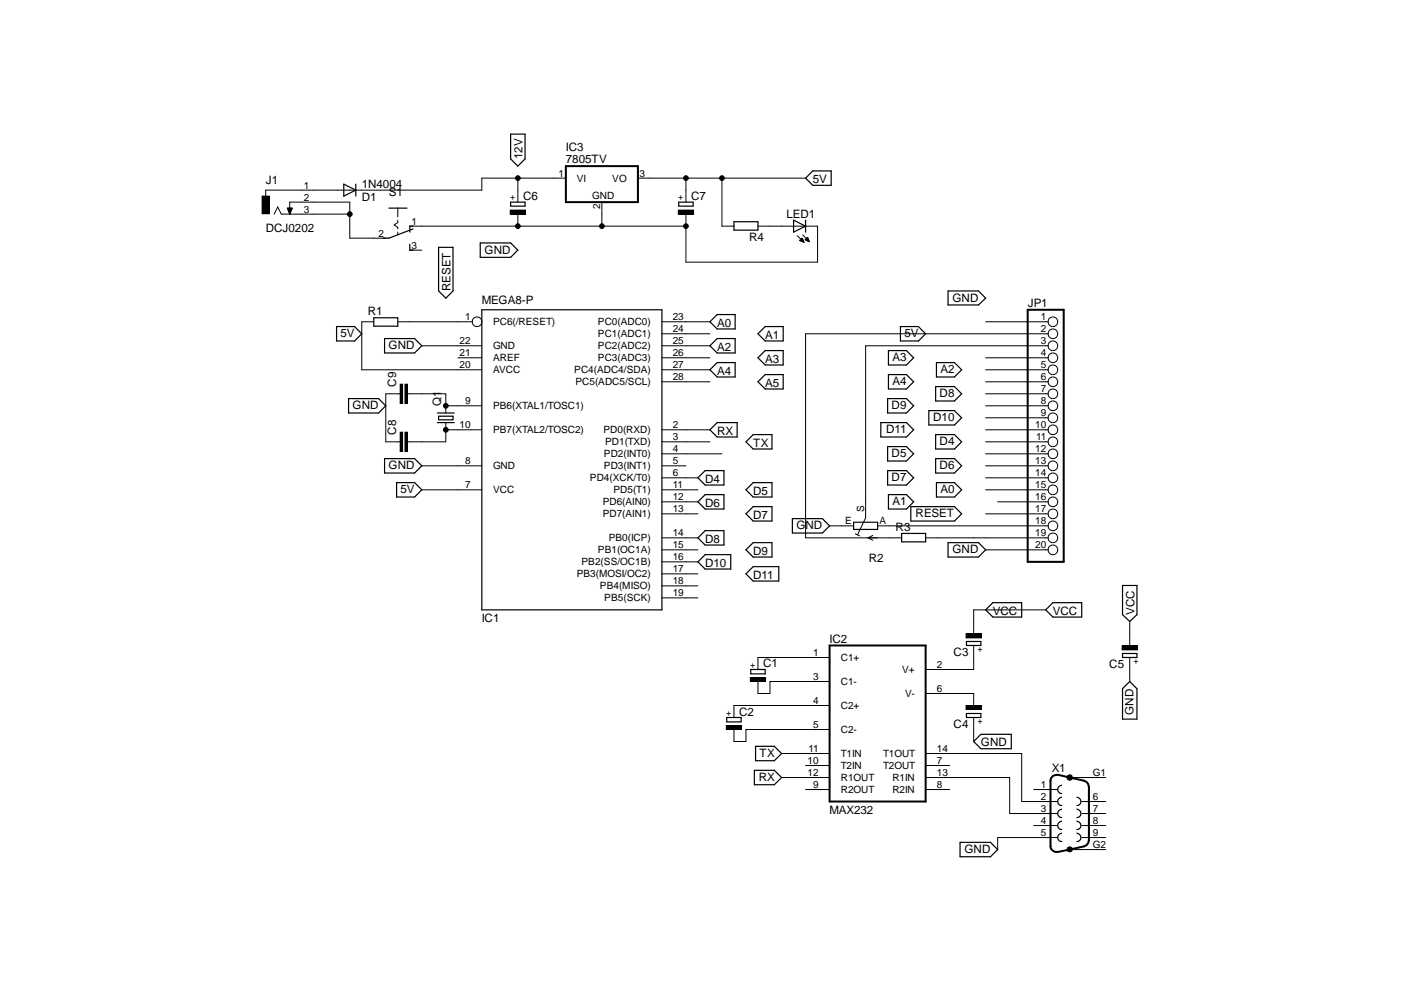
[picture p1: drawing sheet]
<svg xmlns="http://www.w3.org/2000/svg" width="297mm" height="210mm" viewBox="0 0 297 210" stroke-linecap="round" stroke-linejoin="round" font-family="sans-serif">
<g fill="none" stroke="#000" stroke-width=".25">
<path d="M72.7 39l2.6 1.2-2.6 1.3zM75.3 39v2.5M108 28.4h3.1v5.2l-1.5 1.6-1.6-1.6zM170.4 37.7l1.6-1.5h3.9v3h-3.9zM82.3 44h3.8M86.7 51.7v1.2h.7M87.4 48.4l-5.1 2h-1.3M87.4 47.9h-.7v1.2M92.8 52.3h3v9.3l-1.5 1.5-1.5-1.5zM101.6 51.4h6.4l1.6 1.5-1.6 1.6h-6.4zM108 42.8h3.1v.8h-3.1zM143.6 42.8h3v.8h-3z"/>
<path d="M155.3 46.9h5.1v1.8h-5.1zM167.9 46.6l2.5 1.3-2.5 1.2zM170.4 46.6v2.5M71.2 69.1h3.8l1.5 1.5-1.5 1.6h-3.8zM79.1 67.2h5.1v1.8h-5.1zM81.4 71.6h6.3l1.5 1.6-1.5 1.5h-6.3zM101.9 65.5h38.1v63.5h-38.1zM151.7 71.6h3.8v3.1h-3.8l-1.5-1.5zM151.7 76.7h3.8v3.1h-3.8l-1.5-1.6zM151.7 66.6h3.8v3h-3.8l-1.5-1.5zM160.4 70.6l1.5-1.5h3.8v3.1h-3.8zM160.4 75.7l1.5-1.5h3.8v3h-3.8z"/>
<path d="M188 74.2h3.8l1.5 1.5-1.5 1.5h-3.8zM188 79.3h3.8l1.5 1.5-1.5 1.5h-3.8zM190.5 69.1h3.8l1.5 1.5-1.5 1.6h-3.8zM198.1 76.7h3.8l1.6 1.5-1.6 1.6h-3.8zM200.6 61.6h6.4l1.5 1.5-1.5 1.4h-6.4zM73.7 84.3h6.4l1.5 1.6-1.5 1.5h-6.4zM81.4 97h6.3l1.5 1.6-1.5 1.5h-6.3zM92.5 87.4h3.6M92.5 89.4h3.6M92.8 88.1h3v.7h-3zM151.7 89.4h4.3v3.1h-4.3l-1.5-1.6zM157.8 93.5l1.5-1.5h4v3h-4z"/>
<path d="M160.4 80.8l1.5-1.5h3.8v3h-3.8zM186.4 89.4h5.4l1.5 1.5-1.5 1.6h-5.4zM187.8 84.3h4l1.5 1.6-1.5 1.5h-4zM187.8 94.5h4l1.5 1.5-1.5 1.6h-4zM187.8 99.6h4l1.5 1.5-1.5 1.5h-4zM196.5 86.9h5.4l1.6 1.5-1.6 1.5h-5.4zM198 97h3.9l1.6 1.6-1.6 1.5h-3.9zM198 81.8h3.9l1.6 1.5-1.6 1.6h-3.9zM198 92h3.9l1.6 1.5-1.6 1.5h-3.9zM83.9 102.1h3.8l1.5 1.5-1.5 1.6h-3.8zM147.7 113.8l1.5-1.5h4v3h-4zM147.7 101.1l1.5-1.5h4v3h-4z"/>
<path d="M147.7 106.2l1.5-1.5h4v3h-4zM147.7 118.9l1.5-1.5h5.4v3h-5.4zM157.8 116.3l1.5-1.5h4v3.1h-4zM157.8 103.6l1.5-1.5h4v3.1h-4zM157.8 108.7l1.5-1.5h4v3.1h-4zM167.6 109.7h6.4l1.5 1.6-1.5 1.5h-6.4zM180.6 110.5h5.1v1.5h-5.1zM188 104.7h3.8l1.5 1.5-1.5 1.5h-3.8zM190.8 112.9h5v1.8h-5zM192.7 107.2h9.2l1.6 1.5-1.6 1.6h-9.2zM198.1 102.1h3.8l1.6 1.5-1.6 1.6h-3.8zM200.6 114.8h6.4l1.5 1.5-1.5 1.6h-6.4z"/>
<path d="M157.8 121.4l1.5-1.5h5.5v3.1h-5.5zM204.5 135.7h3v.9h-3zM208.5 129l1.6-1.5h6.1v3.1h-6.1zM222.8 127.5h6.1v3.1h-6.1l-1.6-1.6zM237.5 123.9h3v6.2l-1.5 1.4-1.5-1.4zM237.5 138.3h3v.8h-3zM153.8 151.8h3v1h-3zM158.8 141.7h3.1v.9h-3.1zM159.9 157.9h3.9l1.6 1.5-1.6 1.6h-3.9zM204.5 151h3v.8h-3zM206 156.9l1.5-1.5h6.5v3h-6.5zM237.5 145.7l1.5-1.5 1.5 1.5v6.5h-3z"/>
<path d="M159.6 163h4.2l1.6 1.5-1.6 1.5h-4.2zM203.1 178.2h6.4l1.6 1.6-1.6 1.5h-6.4zM224.6 168.7a.89 .89 0 0 0-.8 .9 .89 .89 0 0 0 .8 .8M224.6 166.1a.89 .89 0 0 0-.8 .9 .89 .89 0 0 0 .8 .9M224.6 171.2a.89 .89 0 0 0-.8 .9 .89 .89 0 0 0 .8 .9M224.6 173.8a.89 .89 0 0 0-.8 .8 .89 .89 0 0 0 .8 .9M224.6 176.3a.89 .89 0 0 0-.8 .9 .89 .89 0 0 0 .8 .9M227.8 168.7a.89 .89 0 0 1 .9 .9 .89 .89 0 0 1-.9 .8M227.8 173.8a.89 .89 0 0 1 .9 .8 .89 .89 0 0 1-.9 .9M227.8 171.2a.89 .89 0 0 1 .9 .9 .89 .89 0 0 1-.9 .9M227.8 176.3a.89 .89 0 0 1 .9 .9 .89 .89 0 0 1-.9 .9"/>
</g>
<g fill="none" stroke="#000" stroke-width=".21">
<path d="M109.6 37.7v5.1M119.7 37.7h-17.8v2.5h-45.7v1.3M135 37.7h35.4M145.1 37.7v5.1M152.7 37.7v10.2h2.6M55.5 41.5h1.5v3.7h-1.5zM58 45.3l.8-1.5 .7 1.5h14.5M60.8 44h1l-.5 1.3zM60.9 44.2h.9M60.9 44.1h.9M61 44.5h.6M61 44.4h.7"/>
<path d="M61 44.3h.7M61 44.6h.6M61.1 44.9h.4M61.1 44.8h.5M61.1 44.7h.5M61.2 45.1h.3M61.2 45h.3M61.3 45.3v-2.5h12.7v7.6h7.6M61.3 45.2h.1M61.3 45.1h.1M84.2 44v1.9M84.2 46.6v.5l-.8 .5 .8 .5v.3"/>
<path d="M84.2 49.1v.6M86.7 47.9h58.4M86.7 52.9h2.5M107.9 44.5h3.3v.8h-3.3zM109.6 45.3v2.6M127.3 42.8v5.1M143.5 44.5h3.2v.8h-3.2zM145.1 45.3v10.2h27.9v-7.6h-12.6M168.7 49.9l1.4 1.3M169.2 50.9l.5-.5 .4 .8zM169.2 50.9h.7M169.2 50.8h.7"/>
<path d="M169.3 50.7h.5M169.4 51h.6M169.4 50.6h.4M169.5 50.6h.3M169.6 51.1h.4M169.7 50.5h.1M169.8 51.2h.2M169.8 49.7l1.4 1.5M170 51.2h.1M170.3 50.7h.7M170.3 50.7l.9 .5M170.3 50.7l.6-.5 .3 1"/>
<path d="M170.4 50.6h.6M170.5 50.8h.6M170.5 50.6h.5M170.7 50.9h.4M170.7 50.5h.2M170.7 50.4h.2M170.8 50.3h.1M170.9 51h.3M171 51.1h.2M79.1 68.1h-2.6v10.1h25.4M84.2 68.1h15.8M89.2 73.2h12.7"/>
<path d="M96.9 75.7h5M140 73.2h10.2M140 75.7h10.2M140 78.2h10.2M140 70.6h10.2M140 68.1h10.2M208.5 75.7h13.3M208.5 78.2h13.3M208.5 68.1h13.3M221.8 73.2h-38.7v36.4l-1.7 3.5M221.8 70.6h-51.4v43.2h20.4M84.7 91.5h.5v4h-.5z"/>
<path d="M84.7 81.3h.5v4.1h-.5zM84.7 83.3h-3.1v10.2h3.1M85.7 91.5h.5v4h-.5zM85.7 81.3h.5v4.1h-.5zM86.2 83.3h8.1v4.1M89.2 98.6h12.7M94.3 90.9h7.6M94.3 85.9h7.6M94.3 89.4v4.1h-8.1M140 90.9h10.2M140 98.6h5.1M140 96h12.7"/>
<path d="M140 93.5h10.2M140 80.8h10.2M208.5 90.9h13.3M208.5 85.9h13.3M208.5 98.6h13.3M208.5 96h13.3M208.5 93.5h13.3M208.5 80.8h13.3M208.5 83.3h13.3M208.5 88.4h13.3M89.2 103.6h12.7M140 103.6h7.7"/>
<path d="M140 118.9h7.7M140 116.3h7.7M140 113.8h7.7M140 108.7h7.7M140 106.2h7.7M140 101.1h7.7M175.5 111.3h5.1M180.9 113l1 .4M184.7 113.3l-1.1 .5 1.1 .5M185.7 111.3h36.1M195.8 113.8h26M208.5 103.6h13.3"/>
<path d="M208.5 116.3h13.3M208.5 108.7h13.3M208.5 101.1h13.3M211.1 106.2h10.7M140 126.5h7.7M140 124h7.7M140 121.4h7.7M175.5 139.1h-15.1v2.6M204.4 134.1h3.2v.9h-3.2zM206 136.6v5.1h-10.2M221.2 129h-15.2v5M237.4 136.7h3.2v.8h-3.2z"/>
<path d="M239 131.5v5.1M239 139.1v5.1M153.7 153.5h3.2v.9h-3.2zM155.3 154.4v2.5h2.5v-2.5h17.7M158.7 143.4h3.3v.8h-3.3zM160.4 144.2v2.5h2.5v-2.5h12.6M165.4 159.4h10.1M175.5 149.3h-20.2v2.5M195.8 159.4h20.4v10.2h7.6M195.8 146.7h10.2v2.6M204.4 149.3h3.2v.8h-3.2zM206 151.8v5.1"/>
<path d="M165.4 164.5h10.1M170.4 162h5.1M170.4 167.1h5.1M195.8 162h5.1M195.8 164.5h17.8v7.6h10.2M195.8 167.1h5.1M218.7 167.1h5.1M218.7 174.7h5.1M223.8 177.2h-12.7v2.6M226.3 164.5h7.6M226.3 179.8h7.6M228.9 169.6h5"/>
<path d="M228.9 172.1h5M228.9 174.7h5M228.9 177.2h5"/>
<circle cx="109.6" cy="37.7" r=".5"/>
<circle cx="145.1" cy="37.7" r=".5"/>
<circle cx="152.7" cy="37.7" r=".5"/>
<circle cx="74" cy="45.3" r=".5"/>
<circle cx="109.6" cy="47.9" r=".5"/>
<circle cx="127.3" cy="47.9" r=".5"/>
<circle cx="145.1" cy="47.9" r=".5"/>
<circle cx="100.9" cy="68.1" r="1.02"/>
<circle cx="222.8" cy="68.1" r="1.02"/>
<circle cx="222.8" cy="73.2" r="1.02"/>
<circle cx="222.8" cy="75.7" r="1.02"/>
<circle cx="222.8" cy="78.2" r="1.02"/>
<circle cx="222.8" cy="70.6" r="1.02"/>
<circle cx="94.3" cy="85.9" r=".5"/>
<circle cx="94.3" cy="90.9" r=".5"/>
<circle cx="222.8" cy="85.9" r="1.02"/>
<circle cx="222.8" cy="80.8" r="1.02"/>
<circle cx="222.8" cy="93.5" r="1.02"/>
<circle cx="222.8" cy="88.4" r="1.02"/>
<circle cx="222.8" cy="98.6" r="1.02"/>
<circle cx="222.8" cy="90.9" r="1.02"/>
<circle cx="222.8" cy="83.3" r="1.02"/>
<circle cx="222.8" cy="96" r="1.02"/>
<circle cx="222.8" cy="106.2" r="1.02"/>
<circle cx="222.8" cy="113.8" r="1.02"/>
<circle cx="222.8" cy="101.1" r="1.02"/>
<circle cx="222.8" cy="111.3" r="1.02"/>
<circle cx="222.8" cy="116.3" r="1.02"/>
<circle cx="222.8" cy="103.6" r="1.02"/>
<circle cx="222.8" cy="108.7" r="1.02"/>
<circle cx="226.3" cy="179.7" r=".57"/>
<circle cx="226.3" cy="164.5" r=".6"/>
</g>
<path d="M119.7 35.2h15.3v7.6h-15.3zM217.4 65.5h7.6v53.4h-7.6zM175.5 136.6h20.3v33h-20.3zM222.8 164.2l1-.3 5.6 1.3 .5 .3 .3 .4 .2 .6v11.3l-.2 .6-.3 .4-.5 .3-5.6 1.2a1.31 1.31 0 0 1-1.6-1.2v-13.9l.1-.5z" fill="none" stroke="#000" stroke-width=".42"/>
<g fill="#000">
<path d="M55.5 41.5h1.5v3.7h-1.5z" fill-rule="evenodd"/>
<path d="M107.9 44.5h3.3v.8h-3.3z" fill-rule="evenodd"/>
<path d="M143.5 44.5h3.2v.8h-3.2z" fill-rule="evenodd"/>
<path d="M84.7 91.5h.5v4h-.5z" fill-rule="evenodd"/>
<path d="M84.7 81.3h.5v4.1h-.5z" fill-rule="evenodd"/>
<path d="M85.7 91.5h.5v4h-.5z" fill-rule="evenodd"/>
<path d="M85.7 81.3h.5v4.1h-.5z" fill-rule="evenodd"/>
<path d="M204.4 134.1h3.2v.9h-3.2z" fill-rule="evenodd"/>
<path d="M237.4 136.7h3.2v.8h-3.2z" fill-rule="evenodd"/>
<path d="M153.7 153.5h3.2v.9h-3.2z" fill-rule="evenodd"/>
<path d="M158.7 143.4h3.3v.8h-3.3z" fill-rule="evenodd"/>
<path d="M204.4 149.3h3.2v.8h-3.2z" fill-rule="evenodd"/>
<circle cx="109.6" cy="37.7" r=".5"/>
<circle cx="145.1" cy="37.7" r=".5"/>
<circle cx="152.7" cy="37.7" r=".5"/>
<circle cx="74" cy="45.3" r=".5"/>
<circle cx="109.6" cy="47.9" r=".5"/>
<circle cx="127.3" cy="47.9" r=".5"/>
<circle cx="145.1" cy="47.9" r=".5"/>
<circle cx="94.3" cy="85.9" r=".5"/>
<circle cx="94.3" cy="90.9" r=".5"/>
<circle cx="226.3" cy="179.7" r=".57"/>
<circle cx="226.3" cy="164.5" r=".6"/>
</g>
<g font-size="2.5">
<text x="110.6" y="33.6" transform="rotate(-90 110.6 33.6)">12V</text>
<text x="119.7" y="34.5">7805TV</text>
<text x="119.7" y="32">IC3</text>
<text x="56.2" y="39">J1</text>
<text x="76.5" y="39.7">1N4004</text>
<text x="82.3" y="41.5">S1</text>
<text x="172" y="38.7">5V</text>
<text x="76.5" y="42.5">D1</text>
<text x="110.7" y="42.3">C6</text>
<text x="146.2" y="42.3">C7</text>
<text x="166.4" y="46.1">LED1</text>
<text x="56.2" y="49.1">DCJ0202</text>
<text x="102.5" y="53.7">GND</text>
<text x="158.5" y="51.1">R4</text>
<text x="95.3" y="61.6" transform="rotate(-90 95.3 61.6)">RESET</text>
<text x="101.9" y="64.4">MEGA8-P</text>
<text x="201.5" y="63.9">GND</text>
<text x="217.4" y="65">JP1</text>
<text x="72.1" y="71.4">5V</text>
<text x="77.8" y="66.6">R1</text>
<text x="151.7" y="69.1">A0</text>
<text x="161.9" y="71.6">A1</text>
<text x="191.3" y="71.4">5V</text>
<text x="82.2" y="73.9">GND</text>
<text x="151.7" y="74.2">A2</text>
<text x="161.9" y="76.7">A3</text>
<text x="188.8" y="76.5">A3</text>
<text x="83.8" y="81.8" transform="rotate(-90 83.8 81.8)">C9</text>
<text x="151.7" y="79.3">A4</text>
<text x="161.9" y="81.8">A5</text>
<text x="188.8" y="81.5">A4</text>
<text x="199" y="79">A2</text>
<text x="74.6" y="86.6">GND</text>
<text x="93.3" y="85.9" transform="rotate(-90 93.3 85.9)">Q1</text>
<text x="188.6" y="86.6">D9</text>
<text x="197.4" y="89.2">D10</text>
<text x="198.8" y="84.1">D8</text>
<text x="83.8" y="92" transform="rotate(-90 83.8 92)">C8</text>
<text x="151.7" y="92">RX</text>
<text x="159.3" y="94.5">TX</text>
<text x="187.5" y="91.7">D11</text>
<text x="198.8" y="94.2">D4</text>
<text x="82.2" y="99.3">GND</text>
<text x="188.6" y="96.8">D5</text>
<text x="188.6" y="101.9">D7</text>
<text x="198.8" y="99.3">D6</text>
<text x="84.8" y="104.4">5V</text>
<text x="149.2" y="102.1">D4</text>
<text x="149.2" y="107.2">D6</text>
<text x="159.3" y="104.7">D5</text>
<text x="188.8" y="106.9">A1</text>
<text x="199" y="104.4">A0</text>
<text x="159.3" y="109.7">D7</text>
<text x="168.5" y="112">GND</text>
<text x="189.5" y="112.3">R3</text>
<text x="193.7" y="109.5">RESET</text>
<text x="149.2" y="114.8">D8</text>
<text x="149.2" y="119.9">D10</text>
<text x="159.3" y="117.4">D9</text>
<text x="183.8" y="119">R2</text>
<text x="201.5" y="117.1">GND</text>
<text x="159.3" y="122.4">D11</text>
<text x="101.9" y="131.6">IC1</text>
<text x="210.1" y="130.1">VCC</text>
<text x="222.8" y="130.1">VCC</text>
<text x="240" y="130.1" transform="rotate(-90 240 130.1)">VCC</text>
<text x="175.5" y="136">IC2</text>
<text x="161.5" y="141.2">C1</text>
<text x="201.8" y="138.9">C3</text>
<text x="234.7" y="141.4">C5</text>
<text x="156.4" y="151.4">C2</text>
<text x="201.8" y="154.1">C4</text>
<text x="239.8" y="151.2" transform="rotate(-90 239.8 151.2)">GND</text>
<text x="160.7" y="160.2">TX</text>
<text x="207.5" y="157.9">GND</text>
<text x="160.5" y="165.3">RX</text>
<text x="222.5" y="163.3">X1</text>
<text x="175.5" y="172.1">MAX232</text>
<text x="204" y="180.5">GND</text>
</g>
<g font-size="2.1">
<text x="64.3" y="39.9">1</text>
<text x="118.2" y="37.4">1</text>
<text x="122" y="38.5">VI</text>
<text x="129.5" y="38.5">VO</text>
<text x="135.3" y="37.4">3</text>
<text x="64.3" y="42.4">2</text>
<text x="64.3" y="45">3</text>
<text x="87" y="47.5">1</text>
<text x="125.3" y="42">GND</text>
<text x="127" y="44.3" transform="rotate(-90 127 44.3)">2</text>
<text x="80.1" y="50.1">2</text>
<text x="87" y="52.6">3</text>
<text x="98.4" y="67.7">1</text>
<text x="104.3" y="68.8">PC6(/RESET)</text>
<text x="126.5" y="71.4">PC1(ADC1)</text>
<text x="126.5" y="68.8">PC0(ADC0)</text>
<text x="142.3" y="70.3">24</text>
<text x="142.3" y="67.7">23</text>
<text x="220.2" y="67.7">1</text>
<text x="220.2" y="70.3">2</text>
<text x="97.2" y="72.8">22</text>
<text x="97.2" y="75.4">21</text>
<text x="97.2" y="77.9">20</text>
<text x="104.3" y="73.9">GND</text>
<text x="104.3" y="76.5">AREF</text>
<text x="126.5" y="76.5">PC3(ADC3)</text>
<text x="126.5" y="73.9">PC2(ADC2)</text>
<text x="142.3" y="77.9">27</text>
<text x="142.3" y="75.4">26</text>
<text x="142.3" y="72.8">25</text>
<text x="220.2" y="72.8">3</text>
<text x="220.2" y="75.4">4</text>
<text x="220.2" y="77.9">5</text>
<text x="104.3" y="79">AVCC</text>
<text x="121.5" y="79">PC4(ADC4/SDA)</text>
<text x="121.8" y="81.5">PC5(ADC5/SCL)</text>
<text x="142.3" y="80.4">28</text>
<text x="220.2" y="80.4">6</text>
<text x="220.2" y="83">7</text>
<text x="98.4" y="85.5">9</text>
<text x="104.3" y="86.6">PB6(XTAL1/TOSC1)</text>
<text x="220.2" y="85.5">8</text>
<text x="220.2" y="88.1">9</text>
<text x="97.2" y="90.6">10</text>
<text x="104.3" y="91.7">PB7(XTAL2/TOSC2)</text>
<text x="127.7" y="91.7">PD0(RXD)</text>
<text x="128" y="94.2">PD1(TXD)</text>
<text x="142.3" y="95.7">4</text>
<text x="142.3" y="93.1">3</text>
<text x="142.3" y="90.6">2</text>
<text x="219" y="90.6">10</text>
<text x="219" y="95.7">12</text>
<text x="219.2" y="93.1">11</text>
<text x="98.4" y="98.2">8</text>
<text x="104.3" y="99.3">GND</text>
<text x="124.8" y="101.9">PD4(XCK/T0)</text>
<text x="127.8" y="99.3">PD3(INT1)</text>
<text x="127.8" y="96.8">PD2(INT0)</text>
<text x="142.3" y="100.8">6</text>
<text x="142.3" y="98.2">5</text>
<text x="219" y="98.2">13</text>
<text x="219" y="100.8">14</text>
<text x="98.4" y="103.3">7</text>
<text x="104.3" y="104.4">VCC</text>
<text x="127.5" y="106.9">PD6(AIN0)</text>
<text x="129.8" y="104.4">PD5(T1)</text>
<text x="142.3" y="105.8">12</text>
<text x="142.3" y="103.3">11</text>
<text x="219" y="103.3">15</text>
<text x="219" y="105.8">16</text>
<text x="127.5" y="109.5">PD7(AIN1)</text>
<text x="142.3" y="113.5">14</text>
<text x="142.3" y="108.4">13</text>
<text x="178.8" y="110.9">E</text>
<text x="182.8" y="108.4" transform="rotate(-90 182.8 108.4)">S</text>
<text x="186.1" y="110.9">A</text>
<text x="219" y="108.4">17</text>
<text x="219" y="110.9">18</text>
<text x="219" y="113.5">19</text>
<text x="123" y="119.6">PB2(SS/OC1B)</text>
<text x="126.5" y="117.1">PB1(OC1A)</text>
<text x="128.8" y="114.6">PB0(ICP)</text>
<text x="142.3" y="118.5">16</text>
<text x="142.3" y="116">15</text>
<text x="219" y="116">20</text>
<text x="122" y="122.2">PB3(MOSI/OC2)</text>
<text x="126.9" y="124.7">PB4(MISO)</text>
<text x="142.3" y="123.5">18</text>
<text x="142.3" y="121">17</text>
<text x="127.8" y="127.3">PB5(SCK)</text>
<text x="142.3" y="126.1">19</text>
<text x="172" y="138.8">1</text>
<text x="172" y="143.9">3</text>
<text x="177.9" y="139.9">C1+</text>
<text x="190.8" y="142.4">V+</text>
<text x="198.2" y="141.3">2</text>
<text x="172" y="148.9">4</text>
<text x="177.9" y="145">C1-</text>
<text x="191.5" y="147.5">V-</text>
<text x="198.2" y="146.4">6</text>
<text x="172" y="154">5</text>
<text x="177.9" y="150">C2+</text>
<text x="177.9" y="155.1">C2-</text>
<text x="170.9" y="161.6">10</text>
<text x="171" y="159.1">11</text>
<text x="177.9" y="160.2">T1IN</text>
<text x="186.9" y="160.2">T1OUT</text>
<text x="198.2" y="159.1">14</text>
<text x="198.2" y="161.6">7</text>
<text x="170.9" y="164.2">12</text>
<text x="172" y="166.7">9</text>
<text x="177.9" y="162.7">T2IN</text>
<text x="177.9" y="165.3">R1OUT</text>
<text x="177.9" y="167.8">R2OUT</text>
<text x="186.9" y="162.7">T2OUT</text>
<text x="188.8" y="165.3">R1IN</text>
<text x="188.8" y="167.8">R2IN</text>
<text x="198.2" y="164.2">13</text>
<text x="198.2" y="166.7">8</text>
<text x="220.2" y="166.7">1</text>
<text x="231.2" y="164.2">G1</text>
<text x="220.2" y="169.3">2</text>
<text x="220.2" y="171.8">3</text>
<text x="231.2" y="169.3">6</text>
<text x="231.2" y="171.8">7</text>
<text x="220.2" y="174.3">4</text>
<text x="220.2" y="176.9">5</text>
<text x="231.2" y="174.3">8</text>
<text x="231.2" y="176.9">9</text>
<text x="231.2" y="179.4">G2</text>
</g>
<g font-size="1.8">
<text x="109" y="42.3" transform="rotate(-90 109 42.3)">+</text>
<text x="144.5" y="42.3" transform="rotate(-90 144.5 42.3)">+</text>
<text x="159.8" y="141.3" transform="rotate(-90 159.8 141.3)">+</text>
<text x="207.9" y="138" transform="rotate(-90 207.9 138)">+</text>
<text x="240.9" y="140.6" transform="rotate(-90 240.9 140.6)">+</text>
<text x="154.7" y="151.4" transform="rotate(-90 154.7 151.4)">+</text>
<text x="207.9" y="153.3" transform="rotate(-90 207.9 153.3)">+</text>
</g>
</svg>
